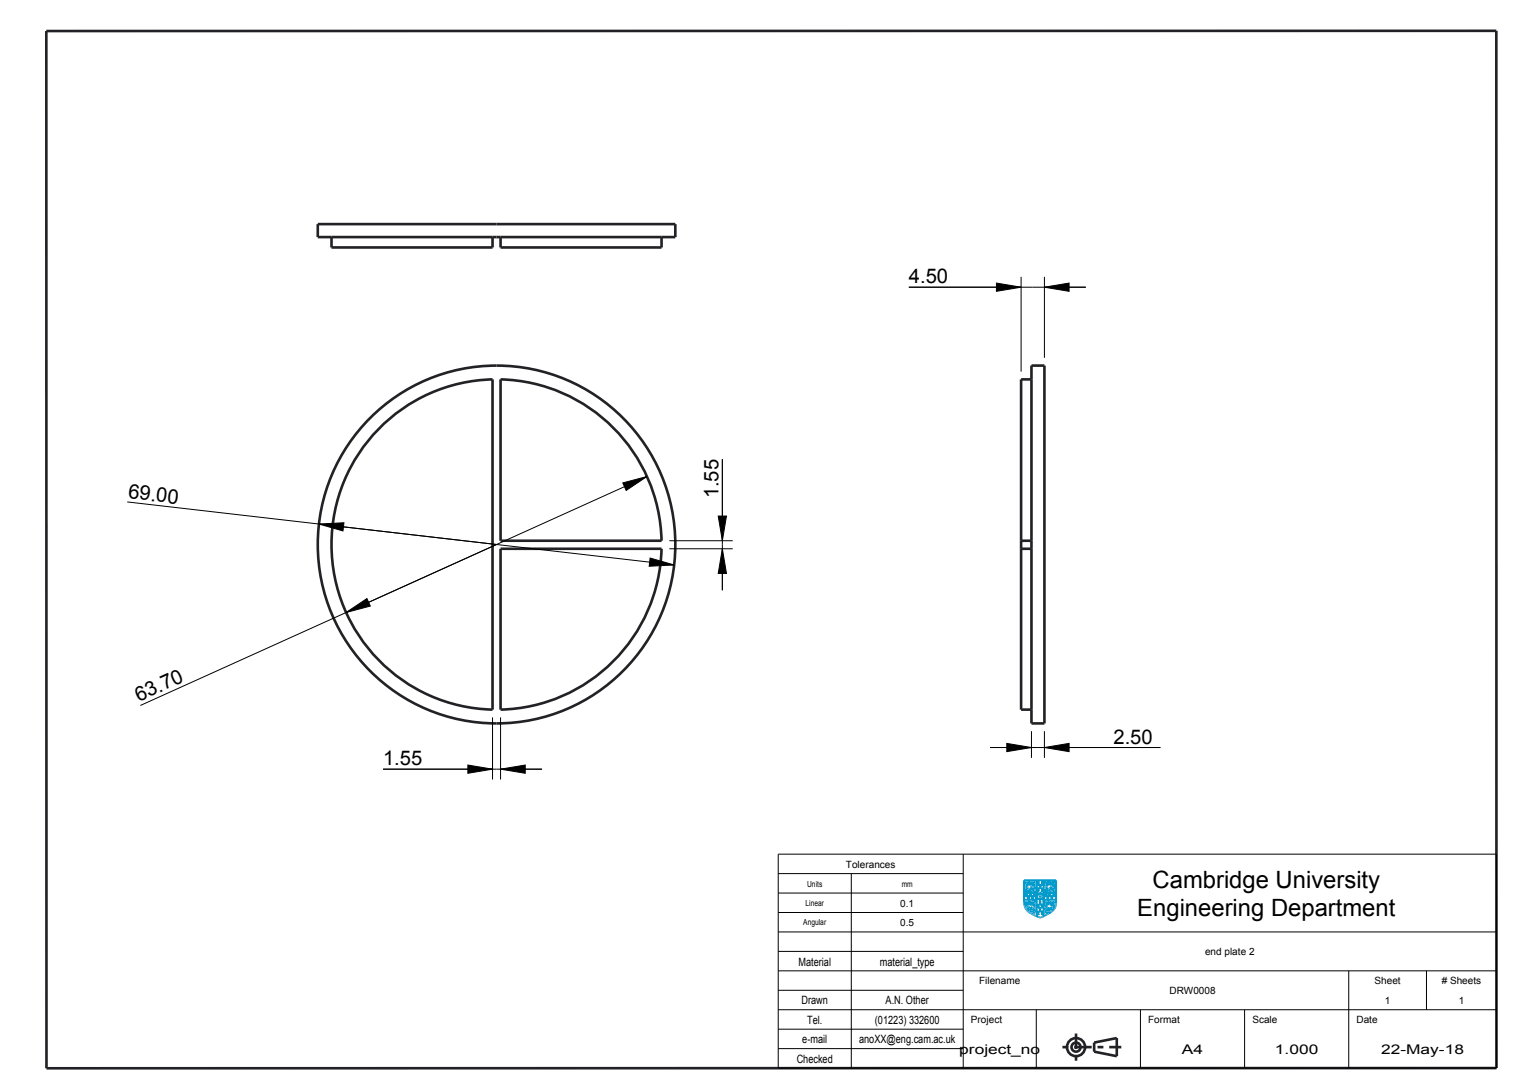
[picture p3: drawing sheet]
<svg xmlns="http://www.w3.org/2000/svg" width="297mm" height="210mm" viewBox="0 0 297 210" stroke-linecap="round" stroke-linejoin="round" font-family="sans-serif">
<path d="M205 201.9h11.4M207.7 204.5v-5.2" fill="none" stroke="#222226" stroke-width=".51" stroke-dasharray="1.1 1.1 3.4 1.1" stroke-linecap="butt"/>
<g fill="none" stroke="#222226" stroke-width=".51">
<path d="M8.9 6l279.9-.1v200.1h-279.8zM61.3 43.2h69v2.5h-69zM64 45.7v2h31.1v-2M96.6 45.7v2h31.1v-2M96.6 73.2a31.8 31.8 0 0 1 31.1 31.1h-31.1zM199.1 73.2h-2v63.6h2M199.1 70.5h2.5v69h-2.5zM73.8 82a31.8 31.8 0 0 1 21.3-8.8v63.6a31.8 31.8 0 0 1-29-20.3 31.8 31.8 0 0 1 7.7-34.5zM96.6 105.8h31.1a31.8 31.8 0 0 1-31.1 31zM197.1 105.8h2M197.1 104.3h2M211.2 201.1l4.3-.9v3.5l-4.3-.9z"/>
<circle cx="95.8" cy="105" r="34.5"/>
<circle cx="207.7" cy="201.9" r="1.75"/>
<circle cx="207.7" cy="201.9" r=".87"/>
</g>
<g fill="none" stroke="#09c" stroke-width=".38">
<path d="M197.6 173.5h2.5v3.2M197.8 170.4h.1M197.8 170.4v.1M197.8 170.5l.3 .8 .2-.1M197.8 174.2l.3 .6 .6 .2-.1 .1h-.2v.3l.2 .1 .5-.6v.6h-.3v.3a.39 .39 0 0 0 .5-.1 .39 .39 0 0 0 .1-.5l.2 .3-.3 .4h.2l.1 .2a.94 .94 0 0 0 0-1.1M197.8 174.2h.1M197.8 170.1h.1M197.9 170.1v.3M197.9 170.4h-.1M197.9 171.6h.1M197.9 172h.1M197.9 173.8v.1"/>
<path d="M197.9 173.9v.2M197.9 173.9h.1M197.9 174.2h.1M197.9 171.9h.1M197.9 171.5v.1M197.9 171.9v.1M197.9 174.1v.1M197.9 171.8v.1M197.9 173.8l.1 .1M197.9 173.8h.1M197.9 172.8h.3M197.9 171.5h.2"/>
<path d="M197.9 171.5h.1M197.9 171.8h.1M197.9 171.6l.1 .1M197.9 170h.1M197.9 170l-.1 .1M198 171.6v.1M198 171.8h-.1M198 170l.1 .2M198 171.8h.1M198 172h.1M198 171.7h.1M198 173.9h.1"/>
<path d="M198 172.7h.2M198 171.7v.1M198 171.5h.1M198 172.7h.1h-.1M198.1 170.2h.1M198.1 171.9l-.1 .1M198.1 173.9v.1M198.1 171.5h.1M198.1 172.3v.7M198.1 174h.1M198.1 174v.1M198.1 170.2v.1"/>
<path d="M198.1 170.7v.1M198.1 171.5l.1 .1M198.1 174.1h.1M198.1 170.3v.1M198.1 171.9h.1M198.1 170.4h.1M198.1 170.8l.1 .1M198.1 171.8l.1 .1M198.1 174.1l.1 .1M198.2 170.9h.1M198.2 171.9h-.1M198.2 174.2h.1"/>
<path d="M198.2 170.7h-.1M198.2 171.8h-.1M198.2 171.8v.1M198.2 171.8h.1M198.2 171.9h.1M198.2 174.2v.1M198.2 170.6v.1M198.2 170.4v.1M198.2 170.5h.1M198.2 170.6h.1M198.2 171.3h.1M198.2 170.5v.1"/>
<path d="M198.2 172.8h-.2M198.2 171.5h.1M198.2 171.9v.1M198.2 174.3v.1M198.2 172.8h-.3M198.2 172h.1M198.3 171.9v.1M198.3 170.9h-.1M198.3 171.5l-.1 .1M198.3 170.1l-.1 .1 .2 .3-.1 .3M198.3 172h.1M198.3 171.5h.1"/>
<path d="M198.3 170.9h.1M198.3 170.1h.1M198.3 173.3h.3h-.3M198.3 173.9l-.1 .2 .2 .2-.1 .3-.1-.1v-.1M198.3 171.9h.1M198.3 170.8v.1M198.4 171.2h-.1M198.4 173.9h-.1M198.4 171.8l-.1 .1M198.4 171.8v.1M198.4 171.2h.1M198.4 171.8h.1"/>
<path d="M198.4 173.9h.1M198.4 170l-.1 .1M198.4 173.2h.2M198.4 171.2l-.1 .3M198.4 170h.1M198.4 171.7h.1M198.4 171.7v.1M198.4 170.2l.2 .2zM198.4 170.2h.1M198.5 171.7h-.1M198.5 174l.1 .2zM198.5 174h.1"/>
<path d="M198.5 171.6v.1M198.5 173.5v-.7v.7M198.5 170h.1M198.5 172.8v.7M198.5 171.6h.1M198.5 173.8l-.1 .1M198.5 170.5l.2-.1-.1 .2zM198.5 173.8h.1M198.5 174.3l.2-.1v.3zM198.5 173.2h-.1M198.6 170.4v.1M198.6 174.5h.1"/>
<path d="M198.6 173.7l-.1 .1M198.6 171.5l-.1 .1M198.6 171.5h.1M198.6 173.7l.2 .1M198.6 173.7h.1M198.6 169.9h.1M198.6 169.9l-.1 .1M198.6 173.2l-.2 .1M198.6 171.9h.1M198.6 169.9l.1 .1M198.7 171.9h.1M198.7 170.3l.1-.1-.1 .2z"/>
<path d="M198.7 170h.1M198.7 171.7h.1M198.7 174.2l.1-.2-.1 .2M198.7 171.6h.1M198.7 171.6v.1M198.7 172.8h.3h-.3M198.7 171.8l-.1 .1M198.7 171.4l-.1 .1M198.7 171.8h.1M198.7 171.7v.1M198.7 172.7h.2M198.7 171.4h.1"/>
<path d="M198.8 173.8h.1M198.8 170h.1M198.8 173.8l.1 .2M198.8 172.3v.7M198.8 170l.1 .1M198.8 171.6h.1M198.8 171.6h-.1M198.9 172.3v.7M198.9 170.4v.3M198.9 171.2l-.2 .2M198.9 170.1h.1M198.9 171.6h.1"/>
<path d="M198.9 170.1v.1M198.9 170.4h.1M198.9 171.2h.1M198.9 172.7h-.1M198.9 170.7h.1M198.9 174h.1M198.9 170.2h.1M198.9 170.2v.1M198.9 171.6v.1M198.9 170.3v.1M198.9 170.7l.5 .1M198.9 171.7h.1"/>
<path d="M198.9 170.3h.1M199 171.1l-.1 .1M199 174v.1M199 170.3l.1 .2 .6 .3M199 171.7h.1M199 174.1l-.1 .4 .5 .1M199 171.2h.1M199 174.1l.1 .2 .5 .3M199 171.2v.2M199 171.1h.1M199 172.8h-.3M199 171.4v.1"/>
<path d="M199 171.5h.1M199.1 171.1l-.1 .1M199.1 171.5v.1M199.1 173.3h.3h-.3M199.1 171.6l-.1 .1M199.1 171.1h.1M199.1 171.6h.1M199.1 171.1h-.1M199.1 173.2h.2M199.2 170.2l.6 .5M199.2 171.1h.1M199.2 170.2h.1"/>
<path d="M199.2 171.1v.1M199.2 170.2l.3 .1 .3-.1M199.2 174v.1M199.2 174.1l.2 .1M199.2 173.1h.1l-.1 .1M199.2 174h.1M199.2 171.2h.1M199.2 172.8v.6M199.2 171.3l.1 .1M199.3 171.3h-.1M199.3 171.4h.1M199.3 171.4l.1 .1"/>
<path d="M199.3 174l.3 .1M199.3 171.3l.2 .2M199.3 171.7l-.3 .3-.3-.1M199.3 171.6v.1M199.4 171.8h.1M199.4 171.5h.1M199.4 171.6h-.1M199.4 171.5v.1M199.4 171.6h.1M199.4 173.2l-.3 .1M199.4 174.6h.1M199.4 171.8v.1"/>
<path d="M199.4 174.2h.1M199.4 170.8h.1M199.4 171.6v.2M199.4 171.9h.1M199.4 171.9l.2 .1M199.5 172.8h.3h-.4M199.5 171.6h.1M199.5 171.6h-.1M199.5 174.2l.2 .1M199.5 170.8h.1M199.5 174.6h.1M199.5 171v.1"/>
<path d="M199.5 172.7h.2M199.5 171.5h.1M199.5 171.6l.1 .1M199.5 171.1h.1M199.5 171h.1M199.5 174.8l.1 .1M199.6 171.1l.1 .2M199.6 171.5h.1M199.6 174.9h.1M199.6 174.6h.1M199.6 170.8h.1M199.6 174.9v.1"/>
<path d="M199.6 172.3v.7M199.6 171.5v.2M199.6 172h.1M199.6 173.9l-.4-.1-.2 .2M199.6 174.8h.1M199.6 174.8h-.1M199.6 171.9v.1M199.6 174.6l.1 .1M199.6 171.9h.1M199.7 174.6h.1M199.7 174.8h.1M199.7 171.9h-.1"/>
<path d="M199.7 173.9h-.1M199.7 174.7h.1M199.7 174.1h-.1M199.7 170.8h.1M199.7 174.3h.1M199.7 172.7h-.1M199.7 174.3l.2 .3M199.7 174.6v.1M199.7 173.8v.1M199.7 171.3h.1M199.7 173.7l.2 .3M199.7 173.7v.1"/>
<path d="M199.7 170h.1M199.7 170l-.1 .1a.38 .38 0 0 0-.6 .2M199.8 172.8h-.3M199.8 170h.1M199.8 173.8h.1M199.8 171.2h.1M199.8 171.2v.1M199.8 174.8h.1M199.8 170v.1M199.8 171.3h.1M199.8 170.9l-.2 .1M199.8 170.1v.1"/>
<path d="M199.8 171.3l.1 .6h-.2M199.8 170.7h.1M199.8 174.7v.1M199.8 174l-.1 .1M199.8 170.9h.1M199.8 170.7v.2M199.9 174.7h-.1M199.9 174h-.1M199.9 174.7h.1M199.9 174.6v.1M200 172.3h1.5v1.1h-1.5zM200.1 172.5h.1"/>
<path d="M200.1 172.5v.8M200.1 169.7v2.5h-2.5M200.1 172.7h.1M200.1 172.7h.2M200.1 173.2h.1M200.2 173.2h.1M200.2 173.2h-.1M200.2 173.1h.1M200.2 171.8h.3h-.3M200.2 176.3h.3h-.3M200.2 170.5l.3 .1M200.2 174.9l.3 .1"/>
<path d="M200.2 172.7h.1M200.2 172.7h-.1M200.2 172.2v.4h.2v-.3h-.2M200.2 173.1l.1 .1M200.3 176.2h.1M200.3 171.7h.1M200.3 170.5h.2M200.3 174.8h.2M200.3 173.2h-.1M200.3 173.2h.1M200.3 172.7h.1M200.3 176.1h.1l-.1 .1"/>
<path d="M200.3 171.6h.1l-.1 .1M200.3 171.3v.7M200.3 175.8v.6M200.3 171.3l.1 .6M200.3 175.8l.1 .6M200.4 170v.7M200.4 174.4v.7M200.4 172.5h.2M200.4 170.4h-.1M200.4 174.8h-.1M200.5 176.2h-.3M200.5 171.7h-.3"/>
<path d="M200.5 170.5h-.3M200.5 174.9h-.3M200.5 170.5v.1M200.5 174.9v.1M200.5 172.9h.4a.19 .19 0 0 1-.2 .1 .19 .19 0 0 1-.2-.1zM200.5 174.3h.4M200.6 175.6h.3M200.6 171.2h.3h-.3M200.6 175.5h.2M200.6 174.2h.2M200.6 171.1h.2M200.6 172.2h.2v.4h-.2v-.3"/>
<path d="M200.7 171h.1l-.1 .1M200.7 175.1v.6M200.7 173.8v.6M200.7 170.7v.6M200.7 177h.1M200.8 176.9l-.1 .1M200.8 174.1h-.1h.1M200.8 175.4h-.1M200.8 176.9h.1M200.8 172.5h.2M200.8 174.2h-.2M200.8 175.5h-.2"/>
<path d="M200.9 171.1h-.3M200.9 174.2v.1M200.9 176.3h.3M200.9 174.9l.3 .1M200.9 170.5l.4 .1M201 171.7l.3 .1h-.4M201 176.2h.2M201 174.8h.2M201 171.7h.2M201 170.5h.2M201 172.3h.2v.2h-.2v-.2M201 174.8h.1h-.1"/>
<path d="M201.1 174.4v.7M201.1 175.8v.6M201.1 171.3v.6M201.1 170v.7M201.1 171.3v.7M201.1 176.1h-.1M201.1 173.2h.2M201.2 171.6h-.2l.2 .1M201.2 173.2h-.1M201.2 172.7h.1M201.2 170.4h-.1M201.2 172.4h.2"/>
<path d="M201.2 176.2h-.3M201.2 174.9h-.3M201.2 174.9v.1M201.2 176.2l-.3 .1M201.2 170.5h-.2M201.3 173.1v.1M201.3 173.1l-.1 .1M201.3 170.5v.1M201.3 173.2h.1M201.3 172.7h.1M201.4 172.5v.8M201.4 176.7a3.4 3.4 0 0 0 2.4-2.2v-4.8h-6.2v4.3a2.41 2.41 0 0 0 1.7 2.3l1.4 .7"/>
<path d="M201.4 176.7l-.6 .2M201.4 169.7v2.5h2.4M201.5 174.2h.1M201.5 174.2l.3 .7M201.5 174.1v.1M201.6 174.1v.1M201.6 174.1h-.1M201.6 170.4l.3 .9M201.6 170.4h.1M201.6 173.9v.2M201.6 173.9h.1M201.6 172.8h.3h-.3"/>
<path d="M201.6 174.1h.1M201.6 170l.1 .1M201.7 170l.1 .1M201.7 170.1v.2M201.7 170.3h-.1M201.7 170.1h.1M201.7 170h-.1M201.7 171.6h.1M201.7 171.5v.1M201.7 170.3h.1M201.7 172.7h.2M201.7 171.9v.1"/>
<path d="M201.7 171.9h.1M201.7 171.8v.1M201.7 171.5h.1M201.7 173.8l-.1 .1M201.7 173.8h.1M201.7 171.8h.1M201.7 173.8l.1 .2M201.7 172h.1M201.7 171.6l.1 .1M201.8 171.6h.1M201.8 174.9h.1M201.8 171.7h-.1"/>
<path d="M201.8 171.9v.1M201.8 171.5h.1M201.8 171.5h-.1M201.8 171.9h.1M201.8 172.3v.7M201.8 171.7h.1M201.8 174h.1M201.8 174l.1 .1M201.8 172.7h-.1M201.8 170.1h.1M201.9 171.9h-.1M201.9 174.5v.1"/>
<path d="M201.9 174.1h.1M201.9 170.1v.2M201.9 174.6h.1M201.9 174.1l.1 .2M201.9 171.5h.1M201.9 174.6v.1M201.9 171.3h.1M201.9 171.9h.1M201.9 174.7h.1M201.9 172.8h-.2M201.9 170.7v.1M201.9 170.8h.1"/>
<path d="M201.9 170.3l.1 .1M201.9 171.8h.1M201.9 174.4v.1M202 174.7h.1M202 174.3l-.1 .1M202 170.4h.1M202 170.8v.1M202 171.9h-.1M202 170.9h.1M202 171.8h.1M202 171.8v.1M202 173.9l.1 .8"/>
<path d="M202 171.9h.1M202 170.6l-.1 .1M202 170.4v.1M202 171.3h.1M202 170.5v.1M202 171.5h.1M202 173.9h.1M202 173.3h.4M202.1 171.9h.1M202.1 174.7h-.1M202.1 171.5h-.1M202.1 171.5h.1"/>
<path d="M202.1 173.8l-.1 .1M202.1 171.4v.1M202.1 173.2h.2M202.1 173.8h.1M202.1 171.4h.1M202.1 170.9h.1M202.1 171.2l-.2 .1M202.2 170l-.2 .2 .2 .3-.1 .4M202.2 171.8l-.1 .1M202.2 171.2h-.1M202.2 171.8h.1M202.2 170h.1"/>
<path d="M202.2 169.9v.1M202.2 171.1v.1M202.2 174v.1M202.2 173.8h-.1M202.2 171.7v.1M202.2 174l.1 .1M202.2 174h.1M202.2 171.3l-.1 .1M202.2 171.7h.1M202.2 171.1h.1M202.2 171.3h.1M202.2 169.9l.1 .1"/>
<path d="M202.2 172.8v.6M202.2 169.9h.1M202.2 171.1v.2M202.2 173.8h.1M202.2 174.1h.1M202.2 170.2l.2 .1zM202.2 173.7v.1M202.2 170.2h.1M202.3 173.7l.1 .1M202.3 173.7h-.1M202.3 171.6l-.1 .1M202.3 174.2h.1v.2z"/>
<path d="M202.3 173.1h-.1M202.3 169.9v.1M202.3 169.9h.1M202.3 173.2h-.2M202.4 170.4h.1l-.1 .2zM202.4 170.4h-.1M202.4 171.5l-.1 .1M202.4 169.9h.1M202.4 171.5h.1M202.4 169.9h-.1M202.4 174v.1zM202.4 172.8h.3h-.3"/>
<path d="M202.4 173.8h.1M202.4 171.9l.4 .1M202.4 171.8v.1M202.5 170.2v.1zM202.5 173.8h.1M202.5 172.7h.2M202.5 171.4l-.1 .1M202.5 171.6h.1M202.5 169.9v.1M202.5 171.8h-.1M202.5 174h.1M202.5 171.7v.1"/>
<path d="M202.5 170h.1M202.5 171.4h.1M202.5 171.6v.1M202.5 171.7h.1M202.5 173.8l.1 .1M202.6 172.3v.7M202.6 170.2h-.1M202.6 170h.1M202.6 174.2l.1 .3M202.6 172.3v.6M202.6 173.9h.1M202.6 170l.1 .1"/>
<path d="M202.6 174.2h.1M202.6 171.6h.1M202.6 171.6h-.1M202.6 171.2l-.1 .2M202.6 172.6h-.1M202.6 171.2h.1M202.6 173.9l.1 .1M202.7 174h.1M202.7 171.1l-.1 .1M202.7 174l-.1 .2M202.7 170.1h.1M202.7 171.1h.1"/>
<path d="M202.7 172.7h-.3M202.7 170.1v.1M202.7 171.6h.1M202.7 170.2a.31 .31 0 0 0 .1 .5l.4 .1M202.8 174.5l.5 .1a.45 .45 0 0 1-.5-.2 .45 .45 0 0 1 .2-.6h.5l.1 .2-.3 .2-.4-.1a.53 .53 0 0 1 .5 .7 .71 .71 0 0 1-.5 .7l-.2-.3 .3-.1-.2-.2-.1 .3a.78 .78 0 0 1-.7 .8l-.2 .1v-.2l.2-.3 .4-.1v-.5a.67 .67 0 0 1-.8 .5v-.3l.4-.1v-.2h-.2M202.8 174.5h-.1M202.8 171.6h.1M202.8 171.2h.1M202.8 171.2v.2M202.8 170a.49 .49 0 0 0 .5 .7M202.8 171.4v.1M202.8 173.2l.3 .1h-.3"/>
<path d="M202.8 170h.1M202.8 171.5h.1M202.8 172h.1M202.9 171.1l-.1 .1M202.9 171.6h-.1M202.9 171.5h.1M202.9 171.1h-.2M202.9 171.6h.1M202.9 171.1h.1M202.9 173.2h.2M202.9 171.5v.1M203 171.1h.1"/>
<path d="M203 170.2l.5 .3 .1 .3M203 170.2h.1M203 172.8v.6M203 170.1v.1M203 170.1l.4 .2M203 170.1h.1M203 173.1h-.1M203 171.3h.1M203.1 171.3h-.1M203.1 171.3v.1M203.1 171.4h.1M203.1 171.3h.1"/>
<path d="M203.1 171.4l.1 .1M203.1 171.6l-.3 .4M203.1 171.6h.1M203.1 171.3l.2 .1M203.2 171.7v.1M203.2 170.7v.1M203.2 171.6h-.1M203.2 171.5h.1M203.2 171.6v.1M203.2 171.5v.1M203.2 171.6h.1M203.2 171.8h.1"/>
<path d="M203.2 172.8h.3h-.3M203.2 170.8h.1M203.2 171.8l.1 .2M203.3 172.7h.1M203.3 170.8h.1M203.3 171.6h-.1M203.3 171.6h.1M203.3 171.4h.1M203.3 171.9v.1M203.3 171.4l.1 .1M203.3 171h.1M203.3 170.7h.1"/>
<path d="M203.3 171v.1M203.3 171.1h.1M203.4 172.3v.7M203.4 170.7h.1M203.4 170.9l.2 .1M203.4 170.9l-.1 .1M203.4 171.1l.1 .1M203.4 170.8h.1M203.4 171.5h.1M203.4 172.7h-.1M203.4 171.5v.1M203.4 171.9h-.1"/>
<path d="M203.5 171.9h.1M203.5 171.9h-.1M203.5 170.7v.1M203.5 170.2l-.1 .1M203.5 171.2h.1M203.5 169.9h.1M203.5 169.9l-.7 .1M203.6 169.9v.1M203.6 171.2h.1M203.6 171.1v.1M203.6 171.1h.1M203.6 170.9v.1"/>
<path d="M203.6 170.2h-.1M203.6 170h.1M203.6 170v.1M203.6 171.2v.1M203.6 171.9h.1M203.6 170.1v.1M203.6 171.3h.1M203.6 171.3l.1 .6M203.6 170.8v.1M203.6 170.8h.1M203.7 171.9h-.1M203.8 173.5h-2.4v3.2"/>
<path d="M203.8 174v.1"/>
<circle cx="198.1" cy="172.4" r=".06"/>
<circle cx="198.5" cy="172.9" r=".04"/>
<circle cx="198.8" cy="172.4" r=".04"/>
<circle cx="199.2" cy="172.9" r=".04"/>
<circle cx="199.2" cy="172.9" r=".06"/>
<circle cx="199.6" cy="172.4" r=".04"/>
<circle cx="199.6" cy="172.4" r=".06"/>
<circle cx="200.3" cy="175.9" r=".04"/>
<circle cx="200.3" cy="171.4" r=".06"/>
<circle cx="200.3" cy="175.9" r=".06"/>
<circle cx="200.4" cy="170.1" r=".04"/>
<circle cx="200.4" cy="174.5" r=".04"/>
<circle cx="200.7" cy="173.8" r=".04"/>
<circle cx="200.7" cy="175.2" r=".04"/>
<circle cx="200.7" cy="170.8" r=".04"/>
<circle cx="200.7" cy="170.8" r=".06"/>
<circle cx="201" cy="172.1" r=".04"/>
<circle cx="201.1" cy="174.5" r=".04"/>
<circle cx="201.1" cy="175.8" r=".04"/>
<circle cx="201.1" cy="171.4" r=".04"/>
<circle cx="201.1" cy="170.1" r=".04"/>
<circle cx="201.1" cy="170.1" r=".06"/>
<circle cx="201.8" cy="172.4" r=".04"/>
<circle cx="201.8" cy="172.4" r=".06"/>
<circle cx="202.2" cy="172.8" r=".04"/>
<circle cx="202.2" cy="172.5" r=".04"/>
<circle cx="202.6" cy="172.4" r=".04"/>
<circle cx="202.6" cy="172.4" r=".06"/>
<circle cx="203" cy="172.9" r=".04"/>
<circle cx="203.4" cy="172.4" r=".04"/>
</g>
<path d="M192.3 54.6l4.8 .8-4.8 .8zM201.6 55.4l4.7-.8v1.6zM120.2 93.1l4.7-1.2-4.1 2.7zM61.6 101.1l4.8-.3-.2 1.6zM66.8 118.1l4-2.7 .7 1.5zM125.5 107.6l4.6 1.3-4.8 .3zM138.6 99.5h1.6l-.8 4.8zM139.4 105.8l.8 4.8h-1.6zM90.3 147.5l4.8 .8-4.8 .8zM96.6 148.3l4.8-.8v1.6zM194.3 143.4l4.8 .8-4.8 .7zM201.6 144.2l4.7-.8v1.5z" fill="#000"/>
<g fill="none" stroke="#000" stroke-width=".19">
<path d="M175.4 55.4h34.2M192.3 54.6l4.8 .8-4.8 .8zM197.1 53.4v18.3M201.6 55.4l4.7-.8v1.6zM201.6 53.4v15.6M24.6 96.8l71.2 8.2M120.2 93.1l4.7-1.2-4.1 2.7zM124.9 91.9l-29.1 13.1M138.6 99.5h1.6l-.8 4.8zM139.4 88.6v25.2M61.6 101.1l4.8-.3-.2 1.6zM61.6 101.1l34.2 3.9"/>
<path d="M66.8 118.1l4-2.7 .7 1.5zM95.8 105l34.3 3.9M95.8 105l-29 13.1M95.8 105l-68.7 31M125.5 107.6l4.6 1.3-4.8 .3zM129.2 105.8h12.2M129.2 104.3h12.2M139.4 105.8l.8 4.8h-1.6zM95.1 138.3v12M96.6 138.3v12M73.9 148.3h30.7M90.3 147.5l4.8 .8-4.8 .8z"/>
<path d="M96.6 148.3l4.8-.8v1.6zM191.1 144.2h32.8M194.3 143.4l4.8 .8-4.8 .7zM199.1 141v5.2M201.6 144.2l4.7-.8v1.5zM201.6 141v5.2M150.2 164.7h138.6v41.3h-138.6zM150.2 179.7h138.6M150.2 176h35.7M150.2 172.2h35.7M150.2 168.5h35.7M164.3 168.5v37.5"/>
<path d="M185.9 164.7v41.3M150.2 198.5h35.7M150.2 194.7h138.6M150.2 191h35.7M150.2 187.2h138.6M150.2 183.5h35.7M200 194.7v11.3M220.1 194.7v11.3M240.2 194.7v11.3M260.3 187.2v18.8M275.3 187.2v7.5M150.2 202.2h35.7"/>
</g>
<g font-size="4.6">
<text x="222.4" y="171.3">Cambridge University</text>
<text x="219.5" y="176.6">Engineering Department</text>
</g>
<g font-size="3.9">
<text x="175.4" y="54.6">4.50</text>
<text x="24.6" y="96" transform="rotate(7 24.6 96)">69.00</text>
<text x="138.7" y="96.1" transform="rotate(-90 138.7 96.1)">1.55</text>
<text x="26.8" y="135.4" transform="rotate(-24 26.8 135.4)">63.70</text>
<text x="214.9" y="143.4">2.50</text>
<text x="73.9" y="147.6">1.55</text>
</g>
<g font-size="2.6">
<text x="185.1" y="203.2">project_no</text>
<text x="228.1" y="203.2">A4</text>
<text x="246" y="203.2">1.000</text>
<text x="266.5" y="203.2">22-May-18</text>
</g>
<g font-size="2.2">
<text x="154.1" y="186.2">Material</text>
<text x="169.8" y="186.2">material_type</text>
<text x="154.7" y="193.7">Drawn</text>
<text x="155.8" y="197.4">Tel.</text>
<text x="168.8" y="197.4">(01223) 332600</text>
<text x="170.9" y="193.7">A.N. Other</text>
<text x="154.8" y="201.2">e-mail</text>
<text x="165.8" y="201.2">anoXX@eng.cam.ac.uk</text>
<text x="153.7" y="204.9">Checked</text>
</g>
<g font-size="1.9">
<text x="163.3" y="167.3">Tolerances</text>
<text x="173.7" y="178.6">0.5</text>
<text x="173.7" y="174.8">0.1</text>
<text x="232.6" y="184.2">end plate 2</text>
<text x="189" y="189.8">Filename</text>
<text x="225.7" y="191.7">DRW0008</text>
<text x="265.3" y="189.8">Sheet</text>
<text x="278.2" y="189.8"># Sheets</text>
<text x="187.4" y="197.3">Project</text>
<text x="221.6" y="197.3">Format</text>
<text x="241.7" y="197.3">Scale</text>
<text x="261.8" y="197.3">Date</text>
<text x="267.2" y="193.6">1</text>
<text x="281.5" y="193.6">1</text>
</g>
<g font-size="1.6">
<text x="155.8" y="171">Units</text>
<text x="174" y="171">mm</text>
<text x="155" y="178.5">Angular</text>
<text x="155.4" y="174.7">Linear</text>
</g>
</svg>
